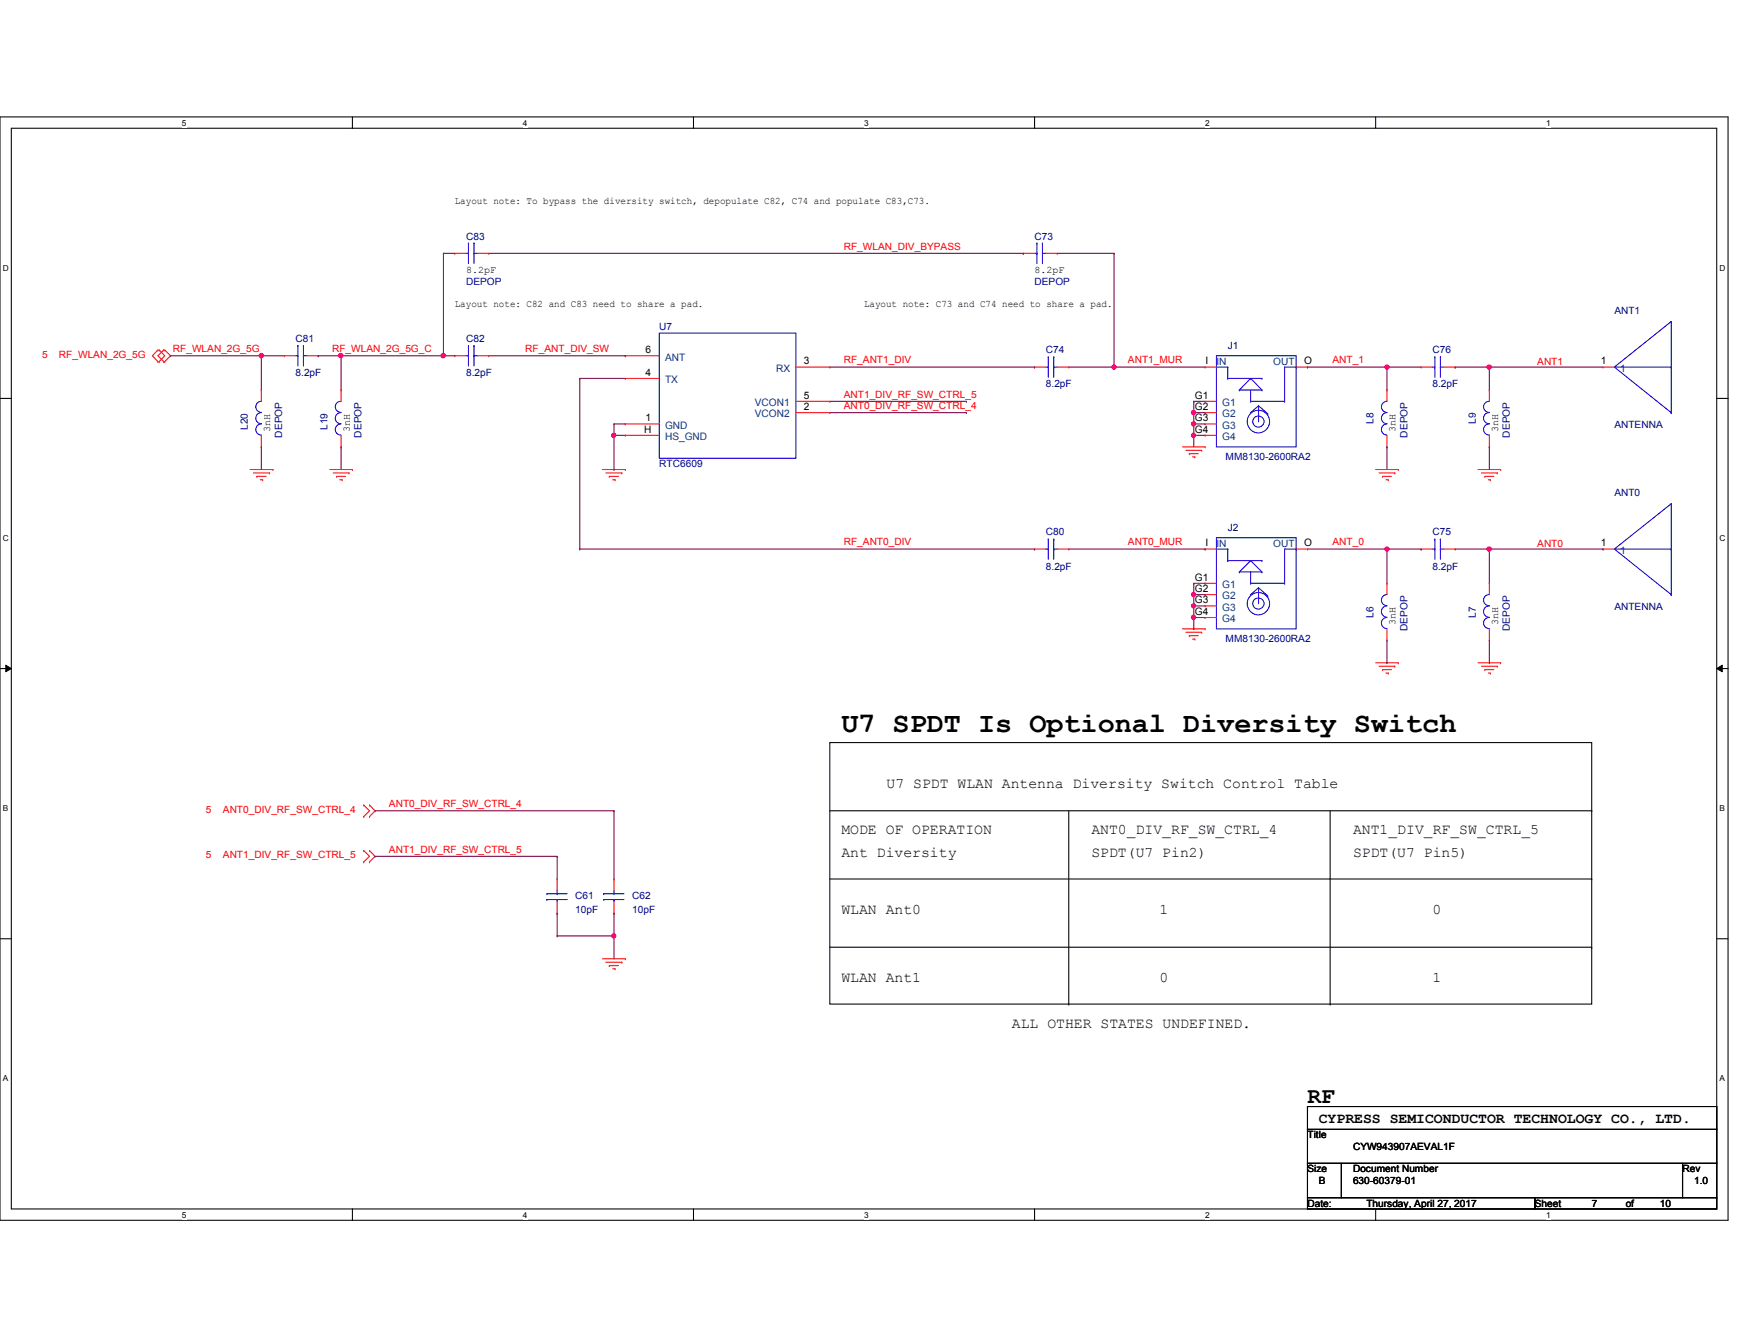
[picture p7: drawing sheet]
<svg xmlns="http://www.w3.org/2000/svg" width="279mm" height="216mm" viewBox="0 0 279 216" stroke-linecap="round" stroke-linejoin="round" font-family="sans-serif">
<path d="M0 18.8h278v177.4h-278zM1.8 20.6h274.3v173.8h-274.3z" fill="none" stroke="#000" stroke-width=".17"/>
<g fill="#fff">
<path d="M29.3 19h.7v1.5h-.7z"/>
<path d="M29.3 194.6h.7v1.4h-.7z"/>
</g>
<path d="M56.7 18.8v1.8M56.7 194.4v1.8" fill="none" stroke="#000" stroke-width=".17"/>
<g fill="#fff">
<path d="M84.1 19h.7v1.5h-.7z"/>
<path d="M84.1 194.6h.7v1.4h-.7z"/>
</g>
<path d="M111.5 18.8v1.8M111.5 194.4v1.8" fill="none" stroke="#000" stroke-width=".17"/>
<g fill="#fff">
<path d="M139 19h.7v1.5h-.7z"/>
<path d="M139 194.6h.7v1.4h-.7z"/>
</g>
<path d="M166.4 18.8v1.8M166.4 194.4v1.8" fill="none" stroke="#000" stroke-width=".17"/>
<g fill="#fff">
<path d="M193.8 19h.8v1.5h-.8z"/>
<path d="M193.8 194.6h.8v1.4h-.8z"/>
</g>
<path d="M221.3 18.8v1.8M221.3 194.4v1.8" fill="none" stroke="#000" stroke-width=".17"/>
<g fill="#fff">
<path d="M248.7 19h.7v1.5h-.7z"/>
<path d="M248.7 194.6h.7v1.4h-.7z"/>
<path d="M.5 42.3h.9v1.5h-.9z"/>
<path d="M276.6 42.3h.9v1.5h-.9z"/>
<path d="M.5 85.8h.9v1.4h-.9z"/>
<path d="M276.6 85.8h.9v1.4h-.9z"/>
</g>
<path d="M0 64.1h1.8M276.1 64.1h1.9" fill="none" stroke="#000" stroke-width=".17"/>
<g fill="#fff">
<path d="M.5 129.2h.8v1.5h-.8z"/>
<path d="M276.6 129.2h.9v1.5h-.9z"/>
</g>
<path d="M0 107.5h1.8M276.1 107.5h1.9" fill="none" stroke="#000" stroke-width=".17"/>
<path d="M.9 106.9l.9 .6-.9 .5zM276.1 107.5l.9-.6v1.1z" fill="#000"/>
<path d="M.9 106.9l.9 .6-.9 .5zM276.1 107.5l.9-.6v1.1z" fill="none" stroke="#000" stroke-width=".16"/>
<g fill="#fff">
<path d="M.5 172.6h.8v1.5h-.8z"/>
<path d="M276.6 172.6h.9v1.5h-.9z"/>
</g>
<g fill="none" stroke="#000" stroke-width=".17">
<path d="M133.5 119.4h122.5v42h-122.5zM133.5 130.3h122.5M171.9 130.3v31.1M214 130.3v31.1M256 130.3h.1M0 150.9h1.8M133.5 141.3h122.5M133.5 152.3h122.5M256 141.3h.1M256 152.3h.1M276.1 150.9h1.9M171.9 161.4h.1"/>
<path d="M210.3 177.9h65.8v3.7h-65.8zM214 161.4h.1M210.3 181.6h65.8v5.4h-65.8zM210.3 187h5.5v5.5h-5.5zM210.3 192.5h36.6v1.9h-36.6zM215.8 187h54.8v5.5h-54.8zM246.9 192.5h29.2v1.9h-29.2zM270.6 187h5.5v5.5h-5.5z"/>
</g>
<g fill="none" stroke="#f00" stroke-width=".17">
<path d="M25.4 58.1h.1M25.4 56.3h.1M25.4 56.3l-.9 .9 .9 .9M25.6 56.3h.1M25.6 58.1h.1M25.6 56.3l.9 .9-.9 .9M26.3 58.1h.1M26.3 56.3h.1M26.3 56.3l-.9 .9 .9 .9M26.5 58.1h.1M26.5 56.3h.1M26.5 56.3l.9 .9-.9 .9"/>
<path d="M45.7 57.2h.1M45.7 57.2h1.8M49.4 57.2h1.8M51.2 57.2h.1M73.2 57.2h.1M73.2 40.7h.1M73.2 57.2h1.8M73.2 40.7h1.8M76.8 57.2h1.8M76.8 40.7h1.8M78.6 57.2h.1M78.6 40.7h.1"/>
<path d="M100.6 57.2h.1M100.6 57.2h5.4M128 59h5.5M133.5 59h.1M164.6 40.7h.1M164.6 40.7h1.8M166.4 59h.1M166.4 59h1.8M168.2 40.7h1.9M170.1 40.7h.1M170.1 59h1.8M171.9 59h.1"/>
<path d="M193.8 59h.1M193.8 59h1.9M208.5 59h1.8M210.3 59h.1M228.6 59h.1M228.6 59h1.8M232.2 59h1.9M234.1 59h.1M257.9 59h.1M257.9 59h1.8M40.2 75.5h3.7M40.8 76h2.5"/>
<path d="M41.3 76.6h.1M41.3 76.6h1.5M41.9 77.1h.3M42 71.8h.1M42 62.7h.1M42 62.7v1.8M42 70v1.8M42.2 77.1h.1M43.3 76h.1M43.9 75.5h.1M53 75.5h3.7M53.6 76h2.5"/>
<path d="M54.1 76.6h.1M54.1 76.6h1.5M54.7 77.1h.3M54.9 71.8h.1M54.9 62.7h.1M54.9 62.7v1.8M54.9 70v1.8M55 77.1h.1M56.1 76h.1M56.7 75.5h.1M96.9 75.5h3.7M97.5 76h2.5"/>
<path d="M98 76.6h.1M98 76.6h1.5M98.6 77.1h.3M98.9 77.1h.1M100 76h.1M100.6 75.5h.1M100.6 68.2h.1M100.6 60.8h.1M100.6 70h.1M100.6 68.2h5.4M100.6 60.8h5.4M100.6 70h5.4"/>
<path d="M128 66.3h5.5M128 64.5h5.5M133.5 66.3h.1M133.5 64.5h.1M190.2 71.8h3.6M190.8 72.4h2.5M191.3 72.9h.1M191.3 72.9h1.4M191.8 73.4h.4M192.2 73.4h.1M193.3 72.4h.1M193.8 71.8h.1"/>
<path d="M193.8 64.5h.1M193.8 66.3h.1M193.8 68.2h.1M193.8 70h.1M193.8 68.2h1.9M193.8 66.3h1.9M193.8 64.5h1.9M193.8 70h1.9M221.3 75.5h3.6M221.8 76h2.6M222.4 76.6h.1M222.4 76.6h1.4"/>
<path d="M222.9 77.1h.4M223.1 71.8h.1M223.1 62.7h.1M223.1 62.7v1.8M223.1 70v1.8M223.3 77.1h.1M224.4 76h.1M224.9 75.5h.1M237.7 75.5h3.7M238.3 76h2.5M238.8 76.6h.1M238.8 76.6h1.5"/>
<path d="M239.4 77.1h.3M239.6 71.8h.1M239.6 62.7h.1M239.6 62.7v1.8M239.6 70v1.8M239.7 77.1h.1M240.8 76h.1M241.4 75.5h.1M166.4 88.3h.1M166.4 88.3h1.8M170.1 88.3h1.8M171.9 88.3h.1"/>
<path d="M193.8 88.3h.1M193.8 93.8h.1M193.8 95.6h.1M193.8 97.4h.1M193.8 99.3h.1M193.8 88.3h1.9M193.8 93.8h1.9M193.8 95.6h1.9M193.8 97.4h1.9M193.8 99.3h1.9M208.5 88.3h1.8M210.3 88.3h.1"/>
<path d="M223.1 93.8h.1M223.1 93.8v1.8M228.6 88.3h.1M228.6 88.3h1.8M232.2 88.3h1.9M234.1 88.3h.1M239.6 93.8h.1M239.6 93.8v1.8M257.9 88.3h.1M257.9 88.3h1.8M190.2 101.1h3.6M190.8 101.6h2.5"/>
<path d="M191.3 102.2h.1M191.3 102.2h1.4M191.8 102.7h.4M192.2 102.7h.1M193.3 101.6h.1M193.8 101.1h.1M221.3 106.6h3.6M221.8 107.1h2.6M222.4 107.7h.1M222.4 107.7h1.4M222.9 108.2h.4M223.1 102.9h.1"/>
<path d="M223.1 101.1v1.8M223.3 108.2h.1M224.4 107.1h.1M224.9 106.6h.1M237.7 106.6h3.7M238.3 107.1h2.5M238.8 107.7h.1M238.8 107.7h1.5M239.4 108.2h.3M239.6 102.9h.1M239.6 101.1v1.8M239.7 108.2h.1"/>
<path d="M240.8 107.1h.1M241.4 106.6h.1M58.5 129.4h.1M58.5 131.3h.1M58.5 136.7h.1M58.5 138.6h.1M58.5 129.4l.9 .9-.9 1M58.5 136.7l.9 1-.9 .9M59.4 131.3h.1M59.4 129.4h.1M59.4 138.6h.1M59.4 136.7h.1"/>
<path d="M59.4 129.4l.9 .9-.9 1M59.4 136.7l.9 1-.9 .9M89.6 146.8h.1M89.6 141.3h.1M89.6 141.3v1.8M89.6 145v1.8M96.9 154.1h3.7M97.5 154.7h2.5M98 155.2h.1M98 155.2h1.5M98.6 155.7h.3M98.8 146.8h.1"/>
<path d="M98.8 141.3h.1M98.8 141.3v1.8M98.8 145v1.8M98.9 155.7h.1M100 154.7h.1M100.6 154.1h.1"/>
</g>
<g fill="none" stroke="#00f" stroke-width=".17">
<path d="M75.4 39.1h.1M75.4 39.1v3.3M76.2 39.1h.1M76.2 39.1v3.3M166.8 39.1h.1M166.8 39.1v3.3M167.7 39.1h.1M167.7 39.1v3.3M47.5 57.2h.4M47.9 57.2h.1M47.9 55.5h.1M47.9 55.5v3.3"/>
<path d="M48.8 55.5h.1M48.8 57.2h.1M48.8 57.2h.6M48.8 55.5v3.3M75 57.2h.4M75 40.7h.4M75.4 57.2h.1M75.4 55.5h.1M75.4 40.7h.1M75.4 55.5v3.3M76.2 55.5h.1M76.2 57.2h.1"/>
<path d="M76.2 40.7h.1M76.2 57.2h.6M76.2 55.5v3.3M76.2 40.7h.6M106 53.6h22v20.1h-22zM166.4 40.7h.4M166.8 40.7h.1M167.7 40.7h.1M167.7 40.7h.5M168.2 59h.4M168.6 59h.1M168.6 57.4h.1"/>
<path d="M168.6 57.4v3.3M169.5 57.4h.1M169.5 59h.1M169.5 59h.6M169.5 57.4v3.3M195.7 57.2h12.8v14.6h-12.8zM195.7 59h1.8M197.5 59h.1M197.5 59v1.8M206.6 59h.1M206.6 59h1.9M206.6 59v5.5"/>
<path d="M208.5 59h.1M230.4 59h.4M230.8 59h.1M230.8 57.4h.1M230.8 57.4v3.3M231.7 57.4h.1M231.7 59h.1M231.7 59h.5M231.7 57.4v3.3M259.7 59h9.1M259.7 59l9.1 7.3M268.8 59h.1"/>
<path d="M268.8 51.7h.1M268.8 51.7v14.6M268.8 51.7l-9.1 7.3M42 68.2a.89 .89 0 0 0-.9 .8 .89 .89 0 0 0 .9 .9M42 66.3a.89 .89 0 0 0-.9 .9 .89 .89 0 0 0 .9 .9M42 64.5a.89 .89 0 0 0-.9 .9 .89 .89 0 0 0 .9 .9M54.9 68.2a.89 .89 0 0 0-1 .8 .89 .89 0 0 0 .9 .9M54.9 66.3a.89 .89 0 0 0-1 .9 .89 .89 0 0 0 .9 .9M54.9 64.5a.89 .89 0 0 0-1 .9 .89 .89 0 0 0 .9 .9M197.5 60.8h.1M197.5 60.8h5.5M199.3 62.7h.1"/>
<path d="M199.3 62.7h3.7M201.2 60.8h.1M201.2 64.5h.1M201.2 66.3h.1M201.2 60.8l-1.9 1.9M201.2 60.8l1.8 1.9M201.2 62.7v1.8M201.2 64.5h5.4M202.4 65.2h.1M202.4 65.2v2.6M202.4 65.2l-1.2 1.1M202.4 65.2l1.5 1.3"/>
<path d="M203 60.8h.1M203 62.7h.1M203.9 66.5h.1M206.6 64.5h.1M223.1 68.2a.89 .89 0 0 0-.9 .8 .89 .89 0 0 0 .9 .9M223.1 66.3a.89 .89 0 0 0-.9 .9 .89 .89 0 0 0 .9 .9M223.1 64.5a.89 .89 0 0 0-.9 .9 .89 .89 0 0 0 .9 .9M239.6 68.2a.89 .89 0 0 0-1 .8 .89 .89 0 0 0 1 .9M239.6 66.3a.89 .89 0 0 0-1 .9 .89 .89 0 0 0 1 .9M239.6 64.5a.89 .89 0 0 0-1 .9 .89 .89 0 0 0 1 .9M268.8 66.3h.1M168.2 88.3h.4"/>
<path d="M168.6 88.3h.1M168.6 86.7h.1M168.6 86.7v3.2M169.5 86.7h.1M169.5 88.3h.1M169.5 88.3h.6M169.5 86.7v3.2M195.7 86.4h12.8v14.7h-12.8zM195.7 88.3h1.8M197.5 88.3h.1M197.5 90.1h.1M197.5 88.3v1.8"/>
<path d="M197.5 90.1h5.5M199.3 91.9h.1M199.3 91.9h3.7M201.2 90.1h.1M201.2 93.8h.1M201.2 95.6h.1M201.2 91.9v1.9M201.2 90.1l-1.9 1.8M201.2 90.1l1.8 1.8M201.2 93.8h5.4M202.4 94.5h.1M202.4 94.5v2.6"/>
<path d="M202.4 94.5l-1.2 1.1M202.4 94.5l1.5 1.3M203 90.1h.1M203 91.9h.1M203.9 95.8h.1M206.6 93.8h.1M206.6 88.3h.1M206.6 88.3h1.9M206.6 88.3v5.5M208.5 88.3h.1M223.1 99.3a.89 .89 0 0 0-.9 .9 .89 .89 0 0 0 .9 .8M223.1 97.4a.91 .91 0 0 0-.9 .9 .91 .91 0 0 0 .9 .9"/>
<path d="M223.1 95.6a.89 .89 0 0 0-.9 .9 .89 .89 0 0 0 .9 .9M230.4 88.3h.4M230.8 88.3h.1M230.8 86.7h.1M230.8 86.7v3.2M231.7 86.7h.1M231.7 88.3h.1M231.7 88.3h.5M231.7 86.7v3.2M239.6 99.3a.89 .89 0 0 0-1 .9 .89 .89 0 0 0 1 .8M239.6 97.4a.91 .91 0 0 0-1 .9 .91 .91 0 0 0 1 .9M239.6 95.6a.89 .89 0 0 0-1 .9 .89 .89 0 0 0 1 .9"/>
<path d="M259.7 88.3h9.1M259.7 88.3l9.1 7.3M268.8 88.3h.1M268.8 81h.1M268.8 95.6h.1M268.8 81l-9.1 7.3M268.8 81v14.6M88 143.7h.1M88 144.6h.1M88 143.7h3.2M88 144.6h3.2M89.6 144.6h.1"/>
<path d="M89.6 143.7h.1M89.6 143.1v.6M89.6 144.6v.4M97.1 143.7h.1M97.1 144.6h.1M97.1 143.7h3.3M97.1 144.6h3.3M98.8 144.6h.1M98.8 143.7h.1M98.8 143.1v.6M98.8 144.6v.4"/>
<circle cx="202.4" cy="67.8" r="1.81"/>
<circle cx="202.4" cy="67.8" r=".91"/>
<circle cx="202.4" cy="97" r="1.8"/>
<circle cx="202.4" cy="97" r=".91"/>
</g>
<path d="M60.3 137.7h.1M60.3 137.7h29.3M89.6 137.7h.1M89.6 137.7v3.6M89.6 146.8h.1M89.6 146.8v3.7M98.8 150.5h.1M98.8 150.5v3.6" fill="none" stroke="#800040" stroke-width=".17"/>
<circle cx="98.7" cy="150.4" r=".34" fill="#f0f"/>
<circle cx="98.7" cy="150.4" r=".34" fill="none" stroke="#f0f" stroke-width=".17"/>
<path d="M27.4 57.2h.1M27.4 57.2h14.6M60.3 130.3h.1M60.3 130.3h38.5M98.8 130.3h.1M98.8 130.3v11M89.6 150.5h.1M98.8 146.8h.1M98.8 146.8v3.7h-9.2" fill="none" stroke="#800040" stroke-width=".17"/>
<circle cx="42" cy="57.2" r=".35" fill="#f0f"/>
<circle cx="42" cy="57.2" r=".35" fill="none" stroke="#f0f" stroke-width=".17"/>
<path d="M42 57.2h.1M42 57.2v5.5M42 57.2h3.7M51.2 57.2h.1M51.2 57.2h20.1M71.3 57.2h.1M42 71.8h.1M42 71.8v3.7M54.9 71.8h.1M54.9 71.8v3.7" fill="none" stroke="#800040" stroke-width=".17"/>
<circle cx="54.8" cy="57.2" r=".35" fill="#f0f"/>
<circle cx="54.8" cy="57.2" r=".35" fill="none" stroke="#f0f" stroke-width=".17"/>
<circle cx="71.3" cy="57.2" r=".35" fill="#f0f"/>
<circle cx="71.3" cy="57.2" r=".35" fill="none" stroke="#f0f" stroke-width=".17"/>
<path d="M54.9 57.2h.1M54.9 57.2v5.5M71.3 40.7h.1M71.3 40.7h1.9M78.6 57.2h22M100.6 57.2h.1M98.8 70h.1M98.8 70h1.8M98.8 68.2v1.8" fill="none" stroke="#800040" stroke-width=".17"/>
<circle cx="98.7" cy="70" r=".34" fill="#f0f"/>
<circle cx="98.7" cy="70" r=".34" fill="none" stroke="#f0f" stroke-width=".17"/>
<path d="M133.5 59h32.9M166.4 59h.1M171.9 59h21.9M179.2 59h.1M98.8 68.2h.1M98.8 75.5h.1M98.8 68.2h1.8M98.8 70v5.5M133.5 64.5h21.9M133.5 66.3h21.9M155.4 64.5h.1M155.4 66.3h.1" fill="none" stroke="#800040" stroke-width=".17"/>
<circle cx="179.2" cy="59" r=".34" fill="#f0f"/>
<circle cx="179.2" cy="59" r=".34" fill="none" stroke="#f0f" stroke-width=".17"/>
<path d="M192 64.5h.1M192 64.5v1.8" fill="none" stroke="#800040" stroke-width=".17"/>
<circle cx="192" cy="66.3" r=".35" fill="#f0f"/>
<circle cx="192" cy="66.3" r=".35" fill="none" stroke="#f0f" stroke-width=".17"/>
<path d="M192 64.5h.1M192 66.3h.1M192 64.5h1.8M192 66.3h1.8M192 66.3v1.9" fill="none" stroke="#800040" stroke-width=".17"/>
<circle cx="192" cy="68.2" r=".34" fill="#f0f"/>
<circle cx="192" cy="68.2" r=".34" fill="none" stroke="#f0f" stroke-width=".17"/>
<path d="M192 68.2h.1M192 70h.1M192 68.2v3.6M192 68.2h1.8" fill="none" stroke="#800040" stroke-width=".17"/>
<circle cx="192" cy="70" r=".34" fill="#f0f"/>
<circle cx="192" cy="70" r=".34" fill="none" stroke="#f0f" stroke-width=".17"/>
<path d="M239.6 59h.1M239.6 59h18.3M192 70h.1M192 70h1.8" fill="none" stroke="#800040" stroke-width=".17"/>
<circle cx="239.5" cy="59" r=".36" fill="#f0f"/>
<circle cx="239.5" cy="59" r=".36" fill="none" stroke="#f0f" stroke-width=".17"/>
<path d="M210.3 59h.1M210.3 59h18.3M223.1 59h.1M223.1 59v3.7M234.1 59h.1M234.1 59h5.5M239.6 59h.1M239.6 59v3.7M223.1 71.8h.1M223.1 71.8v3.7" fill="none" stroke="#800040" stroke-width=".17"/>
<circle cx="223.1" cy="59" r=".34" fill="#f0f"/>
<circle cx="223.1" cy="59" r=".34" fill="none" stroke="#f0f" stroke-width=".17"/>
<path d="M78.6 40.7h86M164.6 40.7h.1M170.1 40.7h9.1M179.2 59h.1M179.2 40.7h.1M179.2 40.7v18.3M239.6 71.8h.1M239.6 71.8v3.7M210.3 88.3h12.8M223.1 88.3h.1M234.1 88.3h5.5M239.6 88.3h.1" fill="none" stroke="#800040" stroke-width=".17"/>
<circle cx="223.1" cy="88.3" r=".34" fill="#f0f"/>
<circle cx="223.1" cy="88.3" r=".34" fill="none" stroke="#f0f" stroke-width=".17"/>
<path d="M239.6 88.3h18.3M257.9 88.3h.1" fill="none" stroke="#800040" stroke-width=".17"/>
<circle cx="239.5" cy="88.3" r=".36" fill="#f0f"/>
<circle cx="239.5" cy="88.3" r=".36" fill="none" stroke="#f0f" stroke-width=".17"/>
<g fill="none" stroke="#800040" stroke-width=".17">
<path d="M171.9 88.3h21.9M192 95.6h.1M192 93.8h.1M192 99.3h.1M192 93.8v1.8M192 97.4v3.7M192 93.8h1.8M192 99.3h1.8M193.8 88.3h.1M223.1 88.3h.1M223.1 88.3h5.5M223.1 88.3v5.5"/>
<path d="M228.6 88.3h.1M239.6 88.3h.1M239.6 88.3v5.5M192 101.1h.1M223.1 106.6h.1M223.1 102.9v3.7M239.6 106.6h.1M239.6 102.9v3.7"/>
</g>
<circle cx="192" cy="99.2" r=".34" fill="#f0f"/>
<circle cx="192" cy="99.2" r=".34" fill="none" stroke="#f0f" stroke-width=".17"/>
<path d="M192 97.4h.1M192 97.4h1.8M192 95.6v1.8" fill="none" stroke="#800040" stroke-width=".17"/>
<circle cx="192" cy="95.6" r=".34" fill="#f0f"/>
<circle cx="192" cy="95.6" r=".34" fill="none" stroke="#f0f" stroke-width=".17"/>
<circle cx="192" cy="97.4" r=".34" fill="#f0f"/>
<circle cx="192" cy="97.4" r=".34" fill="none" stroke="#f0f" stroke-width=".17"/>
<path d="M71.3 57.2h.1M71.3 40.7h.1M71.3 57.2h1.9M71.3 40.7v16.5M93.3 60.8h.1M93.3 60.8v27.5M93.3 60.8h7.3M93.3 88.3h.1M93.3 88.3h73.1M166.4 88.3h.1M192 95.6h.1M192 95.6h1.8" fill="none" stroke="#800040" stroke-width=".17"/>
<circle cx="98.7" cy="150.4" r=".34" fill="#f0f"/>
<circle cx="98.7" cy="150.4" r=".34" fill="none" stroke="#f0f" stroke-width=".17"/>
<circle cx="42" cy="57.2" r=".35" fill="#f0f"/>
<circle cx="42" cy="57.2" r=".35" fill="none" stroke="#f0f" stroke-width=".17"/>
<circle cx="54.8" cy="57.2" r=".35" fill="#f0f"/>
<circle cx="54.8" cy="57.2" r=".35" fill="none" stroke="#f0f" stroke-width=".17"/>
<circle cx="71.3" cy="57.2" r=".35" fill="#f0f"/>
<circle cx="71.3" cy="57.2" r=".35" fill="none" stroke="#f0f" stroke-width=".17"/>
<circle cx="98.7" cy="70" r=".34" fill="#f0f"/>
<circle cx="98.7" cy="70" r=".34" fill="none" stroke="#f0f" stroke-width=".17"/>
<circle cx="179.2" cy="59" r=".34" fill="#f0f"/>
<circle cx="179.2" cy="59" r=".34" fill="none" stroke="#f0f" stroke-width=".17"/>
<circle cx="192" cy="66.3" r=".35" fill="#f0f"/>
<circle cx="192" cy="66.3" r=".35" fill="none" stroke="#f0f" stroke-width=".17"/>
<circle cx="192" cy="68.2" r=".34" fill="#f0f"/>
<circle cx="192" cy="68.2" r=".34" fill="none" stroke="#f0f" stroke-width=".17"/>
<circle cx="192" cy="70" r=".34" fill="#f0f"/>
<circle cx="192" cy="70" r=".34" fill="none" stroke="#f0f" stroke-width=".17"/>
<circle cx="239.5" cy="59" r=".36" fill="#f0f"/>
<circle cx="239.5" cy="59" r=".36" fill="none" stroke="#f0f" stroke-width=".17"/>
<circle cx="223.1" cy="59" r=".34" fill="#f0f"/>
<circle cx="223.1" cy="59" r=".34" fill="none" stroke="#f0f" stroke-width=".17"/>
<circle cx="223.1" cy="88.3" r=".34" fill="#f0f"/>
<circle cx="223.1" cy="88.3" r=".34" fill="none" stroke="#f0f" stroke-width=".17"/>
<circle cx="239.5" cy="88.3" r=".36" fill="#f0f"/>
<circle cx="239.5" cy="88.3" r=".36" fill="none" stroke="#f0f" stroke-width=".17"/>
<circle cx="192" cy="99.2" r=".34" fill="#f0f"/>
<circle cx="192" cy="99.2" r=".34" fill="none" stroke="#f0f" stroke-width=".17"/>
<circle cx="192" cy="95.6" r=".34" fill="#f0f"/>
<circle cx="192" cy="95.6" r=".34" fill="none" stroke="#f0f" stroke-width=".17"/>
<circle cx="192" cy="97.4" r=".34" fill="#f0f"/>
<circle cx="192" cy="97.4" r=".34" fill="none" stroke="#f0f" stroke-width=".17"/>
<text font-size="4.6" x="135.3" y="117.7">U7 SPDT Is Optional Diversity Switch</text>
<text font-size="3.6" x="210.3" y="177.2">RF</text>
<g font-size="2.4">
<text x="142.6" y="126.7">U7 SPDT WLAN Antenna Diversity Switch Control Table</text>
<text x="135.3" y="137.8">Ant Diversity</text>
<text x="135.3" y="134.1">MODE OF OPERATION</text>
<text x="175.6" y="137.8">SPDT(U7 Pin2)</text>
<text x="175.6" y="134.1">ANT0_DIV_RF_SW_CTRL_4</text>
<text x="217.6" y="134.1">ANT1_DIV_RF_SW_CTRL_5</text>
<text x="217.6" y="137.8">SPDT(U7 Pin5)</text>
<text x="135.3" y="146.9">WLAN Ant0</text>
<text x="186.5" y="146.9">1</text>
<text x="230.4" y="146.9">0</text>
<text x="135.3" y="157.9">WLAN Ant1</text>
<text x="186.5" y="157.9">0</text>
<text x="230.4" y="157.9">1</text>
<text x="162.8" y="165.2">ALL OTHER STATES UNDEFINED.</text>
<text x="212.1" y="180.6">CYPRESS SEMICONDUCTOR TECHNOLOGY CO., LTD.</text>
</g>
<g font-size="1.7">
<text x="103.8" y="56.8">6</text>
<text x="129.3" y="58.6">3</text>
<text x="193.9" y="58.6">I</text>
<text x="209.8" y="58.6">O</text>
<text x="257.5" y="58.6">1</text>
<text x="103.8" y="60.4">4</text>
<text x="129.3" y="65.9">2</text>
<text x="129.3" y="64.1">5</text>
<text x="192.2" y="64.1">G1</text>
<text x="192.2" y="65.9">G2</text>
<text x="103.6" y="69.6">H</text>
<text x="103.8" y="67.7">1</text>
<text x="192.2" y="67.7">G3</text>
<text x="192.2" y="69.6">G4</text>
<text x="193.9" y="87.8">I</text>
<text x="209.8" y="87.8">O</text>
<text x="257.5" y="87.8">1</text>
<text x="192.2" y="93.3">G1</text>
<text x="192.2" y="95.2">G2</text>
<text x="192.2" y="97">G3</text>
<text x="192.2" y="98.8">G4</text>
</g>
<g font-size="1.7" fill="#004080">
<text x="107" y="58">ANT</text>
<text x="124.8" y="59.8">RX</text>
<text x="260.6" y="59.8">1</text>
<text x="107" y="61.6">TX</text>
<text x="121.4" y="65.3">VCON1</text>
<text x="196.6" y="65.3">G1</text>
<text x="107" y="68.9">GND</text>
<text x="107" y="70.7">HS_GND</text>
<text x="121.4" y="67.1">VCON2</text>
<text x="196.6" y="67.1">G2</text>
<text x="196.6" y="68.9">G3</text>
<text x="196.6" y="70.7">G4</text>
<text x="260.6" y="89">1</text>
<text x="196.6" y="94.5">G1</text>
<text x="196.6" y="96.4">G2</text>
<text x="196.6" y="98.2">G3</text>
<text x="196.6" y="100">G4</text>
</g>
<g font-size="1.6">
<text x="73.2" y="32.9">Layout note: To bypass the diversity switch, depopulate C82, C74 and populate C83,C73.</text>
<text x="75" y="43.8">8.2pF</text>
<text x="166.4" y="43.8">8.2pF</text>
<text x="73.2" y="49.3">Layout note: C82 and C83 need to share a pad.</text>
<text x="139" y="49.3">Layout note: C73 and C74 need to share a pad.</text>
<text x="43.4" y="69.4" transform="rotate(-90 43.4 69.4)">3nH</text>
<text x="56.3" y="69.4" transform="rotate(-90 56.3 69.4)">3nH</text>
<text x="224.5" y="69.4" transform="rotate(-90 224.5 69.4)">3nH</text>
<text x="241" y="69.4" transform="rotate(-90 241 69.4)">3nH</text>
<text x="224.5" y="100.5" transform="rotate(-90 224.5 100.5)">3nH</text>
<text x="241" y="100.5" transform="rotate(-90 241 100.5)">3nH</text>
<text x="210.3" y="183">Title</text>
<text x="217.6" y="184.8">CYW943907AEVAL1F</text>
<text x="210.3" y="188.5">Size</text>
<text x="212.1" y="190.3">B</text>
<text x="217.6" y="188.5">Document Number</text>
<text x="217.6" y="190.3">630-60379-01</text>
<text x="270.6" y="188.5">Rev</text>
<text x="272.5" y="190.3">1.0</text>
<text x="210.3" y="194">Date:</text>
<text x="219.8" y="194">Thursday, April 27, 2017</text>
<text x="246.9" y="194">Sheet</text>
<text x="256" y="194">7</text>
<text x="261.5" y="194">of</text>
<text x="267" y="194">10</text>
</g>
<g font-size="1.6" fill="#000080">
<text x="75" y="38.5">C83</text>
<text x="166.4" y="38.5">C73</text>
<text x="75" y="45.8">DEPOP</text>
<text x="166.4" y="45.8">DEPOP</text>
<text x="106" y="53.1">U7</text>
<text x="259.7" y="50.4">ANT1</text>
<text x="47.5" y="55">C81</text>
<text x="75" y="55">C82</text>
<text x="168.2" y="56.8">C74</text>
<text x="197.5" y="56.1">J1</text>
<text x="230.4" y="56.8">C76</text>
<text x="47.5" y="60.5">8.2pF</text>
<text x="75" y="60.5">8.2pF</text>
<text x="168.2" y="62.3">8.2pF</text>
<text x="230.4" y="62.3">8.2pF</text>
<text x="39.9" y="69.1" transform="rotate(-90 39.9 69.1)">L20</text>
<text x="45.4" y="70.4" transform="rotate(-90 45.4 70.4)">DEPOP</text>
<text x="52.7" y="69.1" transform="rotate(-90 52.7 69.1)">L19</text>
<text x="58.2" y="70.4" transform="rotate(-90 58.2 70.4)">DEPOP</text>
<text x="220.9" y="68.2" transform="rotate(-90 220.9 68.2)">L8</text>
<text x="226.4" y="70.4" transform="rotate(-90 226.4 70.4)">DEPOP</text>
<text x="237.4" y="68.2" transform="rotate(-90 237.4 68.2)">L9</text>
<text x="242.9" y="70.4" transform="rotate(-90 242.9 70.4)">DEPOP</text>
<text x="259.7" y="68.9">ANTENNA</text>
<text x="106" y="75.1">RTC6609</text>
<text x="197.1" y="74">MM8130-2600RA2</text>
<text x="259.7" y="79.7">ANT0</text>
<text x="168.2" y="86.1">C80</text>
<text x="197.5" y="85.3">J2</text>
<text x="230.4" y="86.1">C75</text>
<text x="168.2" y="91.6">8.2pF</text>
<text x="230.4" y="91.6">8.2pF</text>
<text x="220.9" y="99.3" transform="rotate(-90 220.9 99.3)">L6</text>
<text x="226.4" y="101.4" transform="rotate(-90 226.4 101.4)">DEPOP</text>
<text x="237.4" y="99.3" transform="rotate(-90 237.4 99.3)">L7</text>
<text x="242.9" y="101.4" transform="rotate(-90 242.9 101.4)">DEPOP</text>
<text x="259.7" y="98.1">ANTENNA</text>
<text x="197.1" y="103.3">MM8130-2600RA2</text>
<text x="92.5" y="144.6">C61</text>
<text x="92.5" y="146.8">10pF</text>
<text x="101.7" y="144.6">C62</text>
<text x="101.7" y="146.8">10pF</text>
</g>
<g font-size="1.6" fill="#f00">
<text x="135.7" y="40.1">RF_WLAN_DIV_BYPASS</text>
<text x="6.8" y="57.5">5</text>
<text x="9.5" y="57.5">RF_WLAN_2G_5G</text>
<text x="27.8" y="56.6">RF_WLAN_2G_5G</text>
<text x="53.4" y="56.6">RF_WLAN_2G_5G_C</text>
<text x="84.5" y="56.6">RF_ANT_DIV_SW</text>
<text x="135.7" y="58.4">RF_ANT1_DIV</text>
<text x="181.4" y="58.4">ANT1_MUR</text>
<text x="214.3" y="58.4">ANT_1</text>
<text x="247.3" y="58.6">ANT1</text>
<text x="135.7" y="63.9">ANT1_DIV_RF_SW_CTRL_5</text>
<text x="135.7" y="65.7">ANT0_DIV_RF_SW_CTRL_4</text>
<text x="135.7" y="87.7">RF_ANT0_DIV</text>
<text x="181.4" y="87.7">ANT0_MUR</text>
<text x="214.3" y="87.7">ANT_0</text>
<text x="247.3" y="87.9">ANT0</text>
<text x="33.1" y="130.7">5</text>
<text x="35.9" y="130.7">ANT0_DIV_RF_SW_CTRL_4</text>
<text x="62.6" y="129.8">ANT0_DIV_RF_SW_CTRL_4</text>
<text x="62.6" y="137.1">ANT1_DIV_RF_SW_CTRL_5</text>
<text x="33.1" y="138">5</text>
<text x="35.9" y="138">ANT1_DIV_RF_SW_CTRL_5</text>
</g>
<g font-size="1.6" fill="#004080">
<text x="195.7" y="58.6">IN</text>
<text x="204.8" y="58.6">OUT</text>
<text x="195.7" y="87.9">IN</text>
<text x="204.8" y="87.9">OUT</text>
</g>
<g font-size="1.3">
<text x="29.3" y="20.2">5</text>
<text x="84.1" y="20.2">4</text>
<text x="139" y="20.2">3</text>
<text x="193.8" y="20.2">2</text>
<text x="248.7" y="20.2">1</text>
<text x=".5" y="43.5">D</text>
<text x="276.6" y="43.5">D</text>
<text x=".5" y="87">C</text>
<text x="276.6" y="87">C</text>
<text x=".5" y="130.4">B</text>
<text x="276.6" y="130.4">B</text>
<text x=".5" y="173.8">A</text>
<text x="276.6" y="173.8">A</text>
<text x="29.3" y="195.7">5</text>
<text x="84.1" y="195.7">4</text>
<text x="139" y="195.7">3</text>
<text x="193.8" y="195.7">2</text>
<text x="248.7" y="195.7">1</text>
</g>
</svg>
